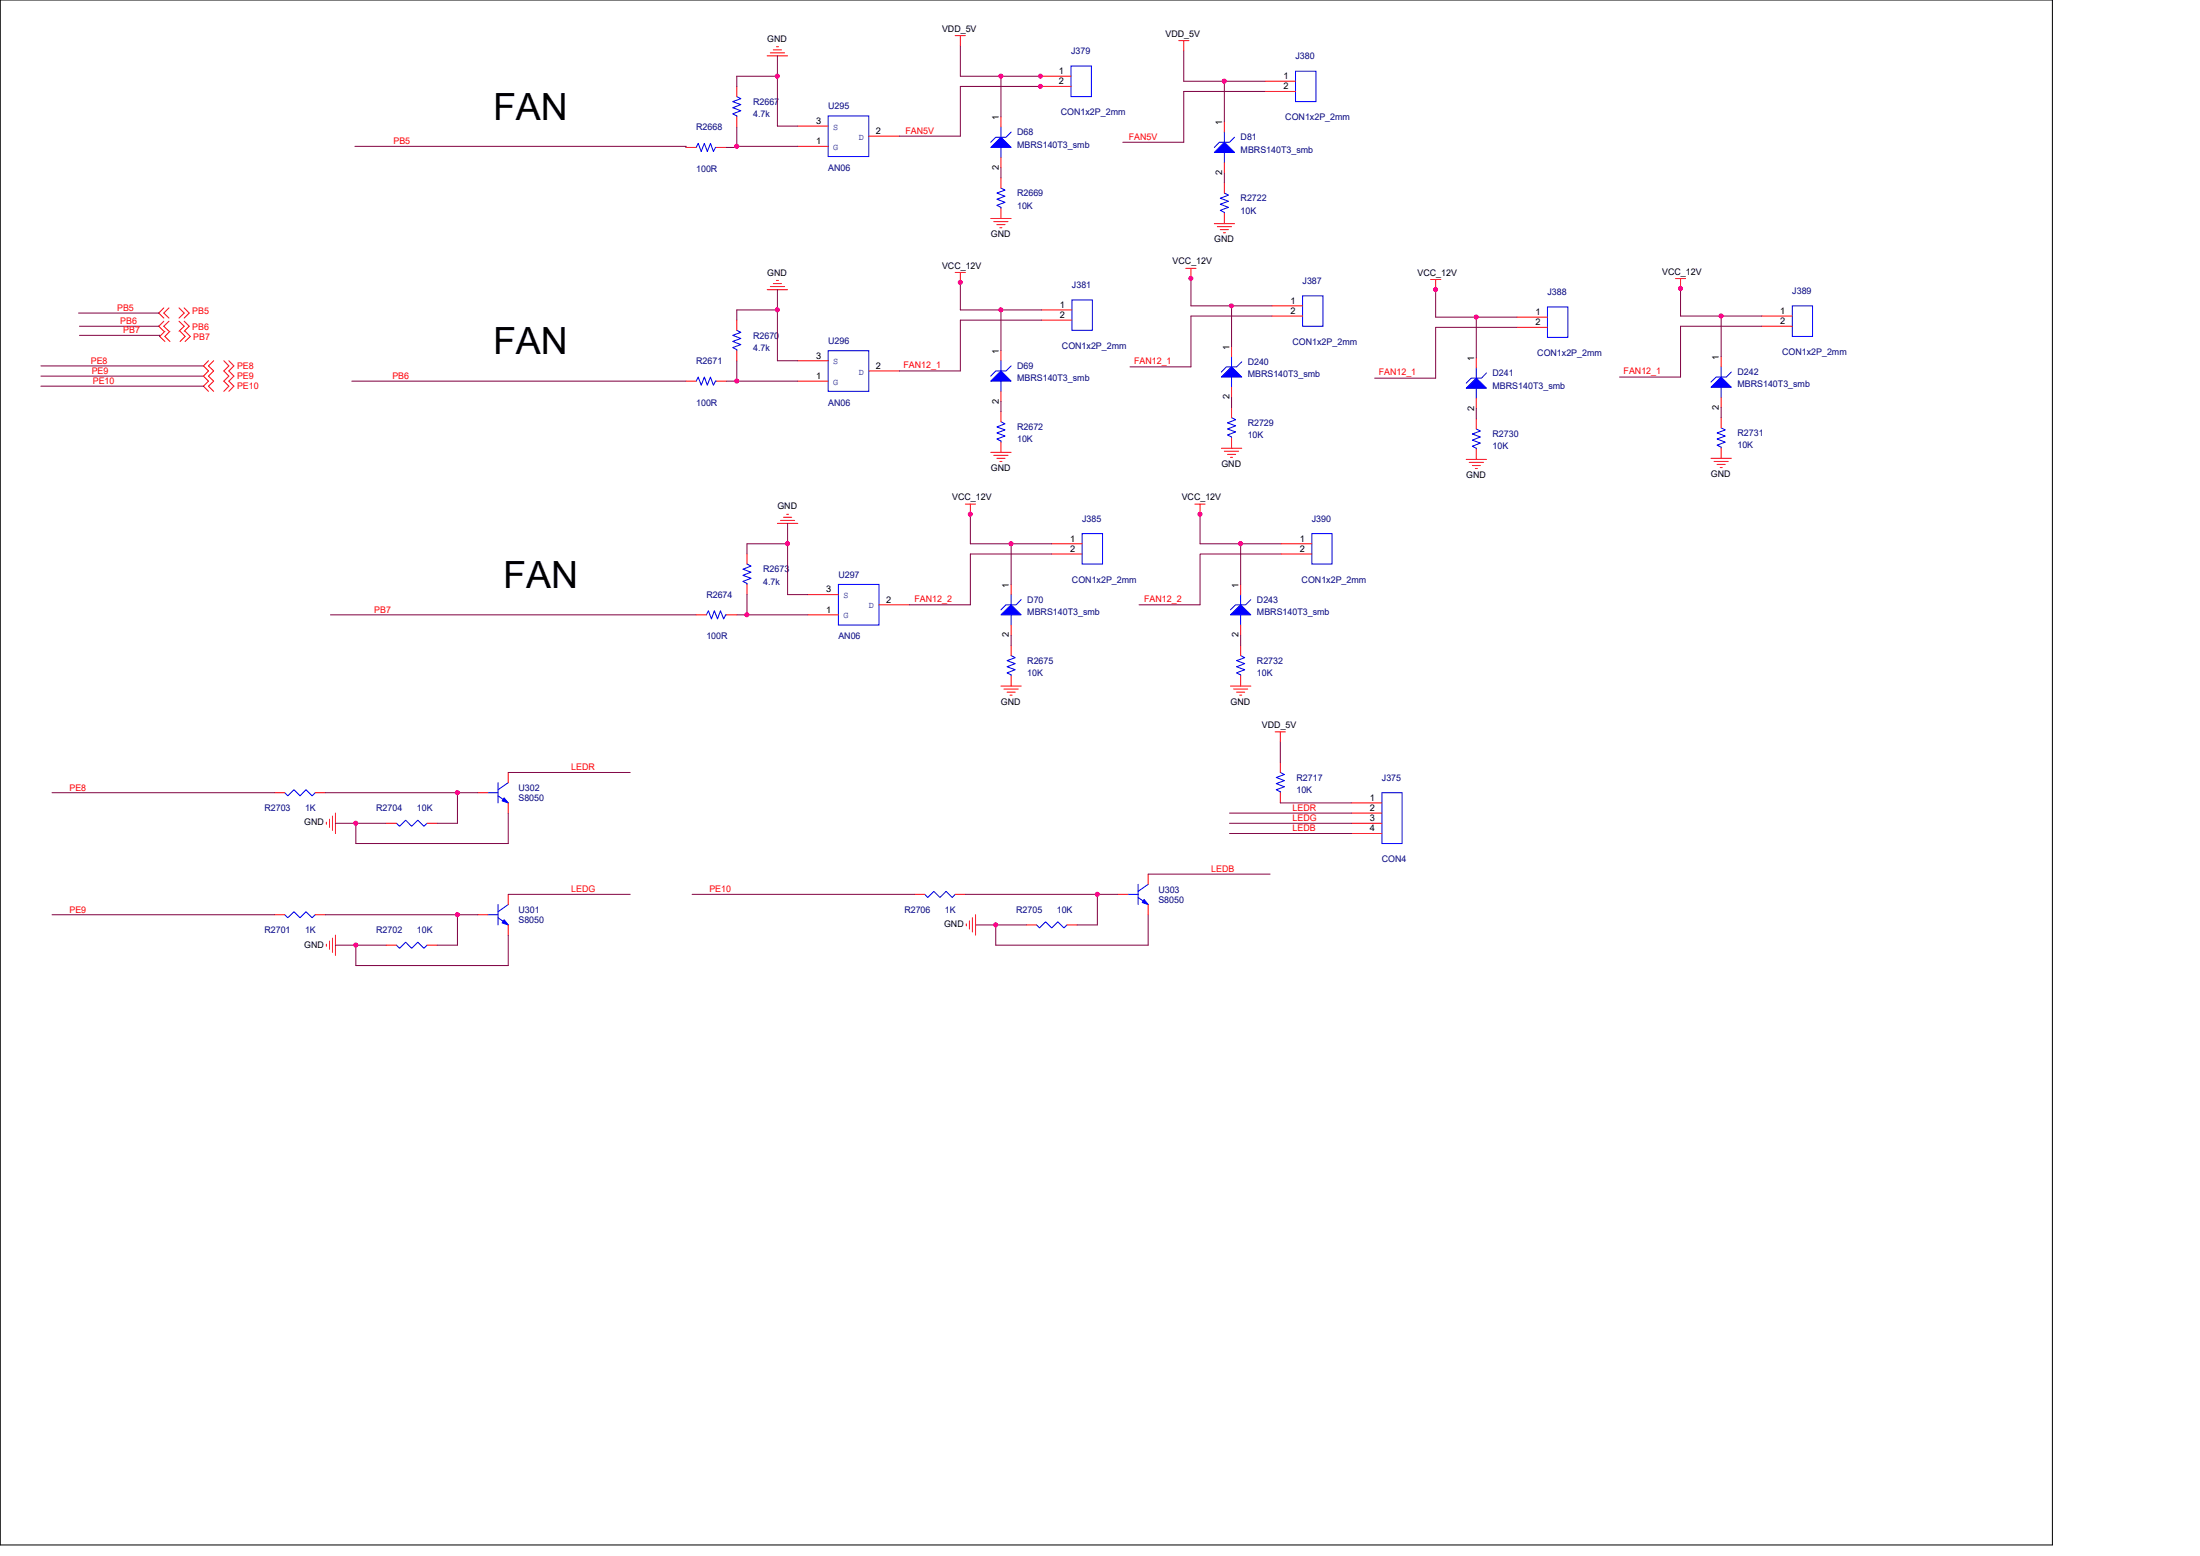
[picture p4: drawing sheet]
<svg xmlns="http://www.w3.org/2000/svg" width="297mm" height="210mm" viewBox="0 0 297 210" stroke-linecap="round" stroke-linejoin="round" font-family="sans-serif">
<path d="M0 0h277.1v208.5h-277.1z" fill="none" stroke="#000" stroke-width=".14"/>
<g fill="none" stroke="#f00" stroke-width=".14">
<path d="M92.6 19.9h1.4M96.7 19.9h1.4M99.5 11.7v1.3M99.5 15.8v1.3M103.6 7.5h2.7M104 7.1h1.9M104.4 6.7h1.1M104.8 6.3h.3M107.7 19.7h4.1M107.7 17h4.1M117.3 18.4h4.1M129 4.8h1.3"/>
<path d="M129.7 4.8v1.4M135.1 15.8v1.3M140.5 10.3h4.1M140.5 11.7h4.1M159.1 5.5h1.4M159.8 5.5v1.4M165.3 16.5v1.3M170.8 11h4.1M170.8 12.3h4.1M103.6 39.1h2.7M104 38.7h1.9M104.4 38.3h1.1"/>
<path d="M104.8 37.8h.3M129 36.8h1.3M129.7 36.8v1.3M133.8 29.5h2.7M134.2 29.9h1.9M134.6 30.3h1.1M135 30.7h.3M135.1 21.3v1.3M135.1 24v1.4M135.1 28.1v1.4M160.1 36.2h1.4M160.8 36.2v1.4"/>
<path d="M164 30.2h2.7M164.4 30.6h1.9M164.8 31h1.1M165.2 31.4h.3M165.3 24.7v1.4M165.3 28.8v1.4M165.3 21.9v1.4M193.2 37.7h1.3M193.8 37.7v1.4M226.2 37.6h1.4M226.9 37.6v1.3M22.1 43.3l-.7 .7 .7 .7"/>
<path d="M22.1 41.6l-.7 .6 .7 .7M22.3 44.7l-.7 .7 .7 .7M22.8 43.3l-.7 .7 .7 .7M22.8 41.6l-.7 .6 .7 .7M22.9 44.7l-.6 .7 .6 .7M24.2 43.3l.7 .7-.7 .7M24.2 41.6l.7 .6-.7 .7M24.3 44.7l.7 .7-.7 .7M24.9 43.3l.6 .7-.6 .7M24.9 41.6l.6 .6-.6 .7M25 44.7l.7 .7-.7 .7M28.1 48.7l-.6 .7 .6 .7-.6 .7 .6 .6-.6 .7 .6 .7"/>
<path d="M28.8 48.7l-.7 .7 .7 .7-.7 .7 .7 .6-.7 .7 .7 .7M30.2 48.7l.7 .7-.7 .7 .7 .7-.7 .6 .7 .7-.7 .7M30.9 48.7l.7 .7-.7 .7 .7 .7-.7 .6 .7 .7-.7 .7M92.6 51.4h1.4M96.7 51.4h1.4M99.5 43.2v1.4M99.5 47.3v1.4M107.7 51.4h4.1M107.7 48.7h4.1M117.3 50.1h4.1M135.1 55.5v1.4M135.1 59.7v1.3"/>
<path d="M135.1 52.8v1.4M135.1 47.3v1.4M140.6 41.8h4.1M140.6 43.2h4.1M166.3 55v1.4M166.3 59.1v1.4M166.3 52.3v1.3M166.3 46.8v1.3M171.8 41.3h4.1M171.8 42.7h4.1M199.3 56.5v1.4M199.3 53.8v1.3"/>
<path d="M199.3 48.3v1.4M204.8 42.8h4.1M204.8 44.2h4.1M232.4 56.4v1.3M232.4 53.6v1.4M232.4 48.1v1.4M237.9 42.7h4.1M237.9 44h4.1M100.9 74.8v1.3M100.9 78.9v1.3M105 70.6h2.7M105.4 70.2h1.9"/>
<path d="M105.8 69.8h1.1M106.2 69.4h.3M130.3 68h1.4M131 68v1.4M133.8 61h2.7M134.2 61.4h1.9M134.6 61.8h1.1M135 62.3h.3M136.5 78.9v1.3M142 73.4h4.1M142 74.8h4.1M161.3 68h1.4"/>
<path d="M162 68v1.4M164.9 60.5h2.8M165.3 60.9h1.9M165.7 61.3h1.1M166.1 61.7h.3M167.5 78.9v1.3M173 73.4h4.1M173 74.8h4.1M198 62h2.7M198.4 62.4h1.9M198.8 62.8h1.1M199.2 63.2h.3"/>
<path d="M199.3 60.6v1.4M231 61.8h2.8M231.4 62.3h1.9M231.8 62.7h1.1M232.3 63.1h.2M232.4 60.5v1.3M94 83h1.4M98.1 83h1.4M109.1 83h4.1M109.1 80.2h4.1M118.7 81.6h4.1M135.1 92.6h2.8"/>
<path d="M135.5 93h2M136 93.4h1.1M136.4 93.8h.2M136.5 87.1v1.4M136.5 91.2v1.4M136.5 84.3v1.4M166.1 92.6h2.8M166.6 93h1.9M167 93.4h1.1M167.4 93.8h.3M167.5 87.1v1.4M167.5 91.2v1.4"/>
<path d="M167.5 84.3v1.4M172.2 98.8h1.3M172.9 98.8v1.3M37.1 107h1.3M42.6 107h1.3M44.1 111v.2M44.5 110.6v1.1M44.9 110.1v2M45.3 109.7v2.8M52.2 111.1h1.3M57.7 111.1h1.3M64.5 107h1.4"/>
<path d="M68.6 108.4v1.3M68.6 104.2v1.4M155 118v1.3M172.9 102.9v1.3M172.9 107v1.4M182.5 108.4h4.1M182.5 109.7h4.1M182.5 111.1h4.1M182.5 112.5h4.1M37.1 123.4h1.3M42.6 123.4h1.3M44.1 127.4v.3"/>
<path d="M44.5 127v1.1M44.9 126.6v1.9M45.3 126.2v2.7M52.2 127.6h1.3M57.7 127.6h1.3M64.5 123.4h1.4M68.6 124.8v1.4M68.6 120.7v1.4M123.5 120.7h1.4M129 120.7h1.3M130.5 124.7v.2M130.9 124.3v1.1"/>
<path d="M131.3 123.8v2M131.7 123.4v2.8M138.6 124.8h1.4M144.1 124.8h1.3M150.9 120.7h1.4M155 122.1v1.3"/>
</g>
<g fill="none" stroke="#00f" stroke-width=".14">
<path d="M94 19.9l.3-.6 .4 1.1 .4-1.1 .4 1.1 .4-1.1 .4 1.1 .3-.5h.1M99.5 13l.5 .3-1.1 .4 1.1 .4-1.1 .4 1.1 .4-1.1 .5 .6 .2v.2M111.8 15.6h5.5v5.5h-5.5zM135.1 19.9v1.4M135.1 17.1v1.4M136.5 17.8l-.7 .7h-1.4l-.6 .7M144.6 8.9h2.8v4.1h-2.8zM165.3 17.8v1.4M166.7 18.5l-.7 .7h-1.4l-.6 .7M174.9 9.6h2.8v4.1h-2.8zM135.1 25.4l.6 .3-1.1 .4 1.1 .4-1.1 .4 1.1 .4-1.1 .4 .5 .3v.1M165.3 26.1l.6 .2-1.1 .5 1.1 .4-1.1 .4 1.1 .4-1.1 .4 .5 .3v.1"/>
<path d="M165.3 20.6v1.3M175.9 39.9h2.7v4.1h-2.7zM94 51.4l.3-.5 .4 1.1 .4-1.1 .4 1.1 .4-1.1 .4 1.1 .3-.6h.1M99.5 44.6l.5 .3-1.1 .4 1.1 .4-1.1 .4 1.1 .4-1.1 .4 .6 .3v.1M111.8 47.3h5.5v5.5h-5.5zM135.1 56.9l.6 .3-1.1 .4 1.1 .4-1.1 .4 1.1 .4-1.1 .4 .5 .3v.2M135.1 51.4v1.4M135.1 48.7v1.4M136.5 49.4l-.7 .7h-1.4l-.6 .7M144.7 40.5h2.8v4.1h-2.8zM166.3 56.4l.5 .2-1.1 .5 1.1 .4-1.1 .4 1.1 .4-1.1 .4 .6 .3v.1M166.3 50.9v1.4"/>
<path d="M166.3 48.1v1.4M167.7 48.8l-.7 .7h-1.4l-.7 .7M199.3 57.9l.6 .3-1.1 .4 1.1 .4-1.1 .4 1.1 .4-1.1 .4 .5 .3v.1M199.3 52.4v1.4M199.3 49.7v1.3M200.7 50.3l-.7 .7h-1.4l-.6 .7M208.9 41.4h2.8v4.1h-2.8zM232.4 57.7l.5 .3-1.1 .4 1.1 .4-1.1 .4 1.1 .5-1.1 .4 .6 .2v.2M232.4 52.3v1.3M232.4 49.5v1.4M233.8 50.2l-.7 .7h-1.4l-.7 .7M242 41.3h2.7v4.1h-2.7z"/>
<path d="M100.9 76.1l.5 .3-1.1 .4 1.1 .4-1.1 .4 1.1 .4-1.1 .5 .6 .2v.2M113.2 78.9h5.5v5.4h-5.5zM146.1 72h2.8v4.1h-2.8zM177.1 72h2.7v4.1h-2.7zM95.4 83l.2-.6 .5 1.1 .4-1.1 .4 1.1 .4-1.1 .4 1.1 .3-.5h.1M136.5 88.5l.6 .3-1.1 .4 1.1 .4-1.1 .4 1.1 .4-1.1 .4 .5 .3v.1M136.5 83v1.3M136.5 80.2v1.4M137.9 80.9l-.7 .7h-1.4l-.7 .7M167.5 88.5l.6 .3-1.1 .4 1.1 .4-1.1 .4 1.1 .4-1.1 .4 .5 .3v.1M167.5 83v1.3M167.5 80.2v1.4"/>
<path d="M168.9 80.9l-.7 .7h-1.4l-.7 .7M38.4 107l.5 .4 .8-.8 .8 .8 .8-.8 .8 .8 .5-.4M53.5 111.1l.5 .4 .8-.8 .8 .8 .8-.8 .8 .8 .5-.4M65.9 107h1.3M67.2 105.6v2.8M67.2 107.4l1.4 1M68.6 105.6l-1.4 1M153.7 119.3v2.8M155 119.3l-1.3 1M172.9 104.2l.5 .3-1.1 .4 1.1 .4-1.1 .4 1.1 .5-1.1 .4 .6 .2v.2M186.6 107h2.7v6.8h-2.7zM38.4 123.4l.5 .4 .8-.8 .8 .8 .8-.8 .8 .8 .5-.4"/>
<path d="M53.5 127.6l.5 .4 .8-.9 .8 .9 .8-.9 .8 .9 .5-.4M65.9 123.4h1.3M67.2 122.1v2.7M67.2 123.8l1.4 1M68.6 122.1l-1.4 .9M124.9 120.7l.4 .4 .8-.8 .8 .8 .8-.8 .9 .8 .4-.4M140 124.8l.4 .4 .8-.8 .8 .8 .8-.8 .9 .8 .4-.4M152.3 120.7h1.4M153.7 121.1l1.3 1"/>
</g>
<g fill="#00f" stroke="#00f" stroke-width=".14">
<path d="M68.1 124.1l.5 .7-.8-.3z" fill-rule="evenodd"/>
<path d="M133.8 51.4l1.3-1.3 1.4 1.3z" fill-rule="evenodd"/>
<path d="M232.4 50.9l1.4 1.4h-2.8z" fill-rule="evenodd"/>
<path d="M135.1 83l1.4-1.4 1.4 1.4z" fill-rule="evenodd"/>
<path d="M68.1 107.7l.5 .7-.8-.3z" fill-rule="evenodd"/>
<path d="M166.1 83l1.4-1.4 1.4 1.4z" fill-rule="evenodd"/>
<path d="M133.8 19.9l1.3-1.4 1.4 1.4z" fill-rule="evenodd"/>
<path d="M165.3 19.2l1.4 1.4h-2.7z" fill-rule="evenodd"/>
<path d="M198 52.4l1.3-1.4 1.4 1.4z" fill-rule="evenodd"/>
<path d="M166.3 49.5l1.4 1.4h-2.8z" fill-rule="evenodd"/>
<path d="M154.5 121.4l.5 .7-.8-.3z" fill-rule="evenodd"/>
</g>
<g fill="none" stroke="#800040" stroke-width=".14">
<path d="M47.9 19.7h44.7v.2M99.5 19.7h8.2M99.5 17.1v2.6M99.5 19.7v.2h-1.4M105 10.3h-5.5v1.4M105 7.5v2.8M105 10.3v6.7h2.7M129.7 6.2v4.1h5.4M135.1 10.3v5.5M140.6 11.7h-10.9v6.7h-8.3M140.6 10.3h-5.5M159.8 6.9v4.1h5.5"/>
<path d="M165.3 11v5.5M165.3 11h5.5M170.8 12.3h-11v6.9h-8.2M105 39.1v2.7M129.7 38v3.8h5.4M135.1 22.6v1.4M160.8 37.4v3.9h5.5M165.3 23.3v1.4M193.8 38.9v3.9h5.5M226.9 38.8v3.9h5.5M5.5 49.4h22M5.5 52.1h22"/>
<path d="M5.5 50.8h22M10.6 42.2h10.8M10.7 44h10.7M10.7 45.3h10.9v.1M47.5 51.4h45.1M98.1 51.4h1.4M99.5 48.7v2.7M99.5 51.4h8.2M105 41.8h-5.5v1.4M105 41.8v6.9h2.7M135.1 54.2v1.3M135.1 41.8v5.5"/>
<path d="M135.1 41.8h5.5M140.6 43.2h-10.9v6.9h-8.3M166.3 41.3v5.5M166.3 41.3h5.5M166.3 53.6v1.4M171.8 42.7h-11v6.8h-8.2M199.3 42.8h5.5M199.3 55.1v1.4M199.3 42.8v5.5M204.8 44.2h-11v6.8h-8.2M232.4 42.7h5.5M232.4 55v1.4"/>
<path d="M232.4 42.7v5.4M237.9 44h-11v6.9h-8.2M106.3 73.4h-5.4v1.4M106.3 70.6v2.8M106.3 73.4v6.8h2.8M131 69.3v4.1h5.5M136.5 73.4h5.5M136.5 73.4v5.5M142 74.8h-11v6.8h-8.2M162 69.3v4.1h5.5M167.5 73.4v5.5M167.5 73.4h5.5"/>
<path d="M173 74.8h-11v6.8h-8.2M44.6 83h49.4M99.5 83h1.4M100.9 83h8.2M100.9 80.2v2.8M136.5 85.7v1.4M167.5 85.7v1.4M7 107h30.1M43.9 107h17.9M45.3 111.1h2.7M48 111.1h4.2M61.8 107v4.1h-2.8"/>
<path d="M61.8 107h2.7M68.6 104.2h16.5M68.6 109.7v4.1h-20.6v-2.7M155 118h16.5M166 111.1h16.5M166 112.5h16.5M166 109.7h16.5M172.9 108.4h9.6M172.9 100.1v2.8M7 123.4h30.1M43.9 123.4h17.9M45.3 127.6h2.7"/>
<path d="M48 127.6h4.2M61.8 123.4v4.2h-2.8M61.8 123.4h2.7M68.6 120.7h16.5M68.6 126.2v4.1h-20.6v-2.7M93.4 120.7h30.1M130.3 120.7h17.9M131.7 124.8h2.7M134.4 124.8h4.2M148.2 120.7h2.7M148.2 120.7v4.1h-2.8M155 123.4v4.2h-20.6v-2.8"/>
</g>
<g fill="#f0f" stroke="#f0f" stroke-width=".14">
<circle cx="104.9" cy="10.3" r=".27"/>
<circle cx="140.5" cy="11.6" r=".26"/>
<circle cx="99.5" cy="19.7" r=".27"/>
<circle cx="135.1" cy="10.3" r=".27"/>
<circle cx="140.5" cy="10.3" r=".26"/>
<circle cx="104.9" cy="41.8" r=".27"/>
<circle cx="99.5" cy="51.4" r=".27"/>
<circle cx="135.1" cy="41.8" r=".27"/>
<circle cx="106.3" cy="73.4" r=".27"/>
<circle cx="100.8" cy="83" r=".27"/>
<circle cx="136.5" cy="73.4" r=".27"/>
<circle cx="61.7" cy="123.4" r=".27"/>
<circle cx="48" cy="127.5" r=".27"/>
<circle cx="61.7" cy="107" r=".27"/>
<circle cx="48" cy="111.1" r=".27"/>
<circle cx="148.1" cy="120.7" r=".27"/>
<circle cx="134.4" cy="124.8" r=".27"/>
<circle cx="165.3" cy="11" r=".27"/>
<circle cx="129.7" cy="38.1" r=".27"/>
<circle cx="160.8" cy="37.6" r=".26"/>
<circle cx="166.3" cy="41.3" r=".26"/>
<circle cx="199.3" cy="42.8" r=".27"/>
<circle cx="193.8" cy="39.1" r=".27"/>
<circle cx="226.9" cy="38.9" r=".27"/>
<circle cx="232.4" cy="42.6" r=".27"/>
<circle cx="131" cy="69.4" r=".27"/>
<circle cx="167.5" cy="73.4" r=".27"/>
<circle cx="162" cy="69.4" r=".27"/>
</g>
<g font-size="5.1">
<text x="66.6" y="16.2">FAN</text>
<text x="66.6" y="47.8">FAN</text>
<text x="67.9" y="79.3">FAN</text>
</g>
<g font-size="1.2">
<text x="103.6" y="5.7">GND</text>
<text x="127.2" y="4.3">VDD_5V</text>
<text x="157.4" y="5">VDD_5V</text>
<text x="143" y="10">1</text>
<text x="143" y="11.4">2</text>
<text x="173.3" y="10.7">1</text>
<text x="110.2" y="16.7">3</text>
<text x="134.8" y="16.2" transform="rotate(-90 134.8 16.2)">1</text>
<text x="165" y="16.9" transform="rotate(-90 165 16.9)">1</text>
<text x="173.3" y="12">2</text>
<text x="110.2" y="19.5">1</text>
<text x="118.3" y="18.1">2</text>
<text x="134.8" y="22.9" transform="rotate(-90 134.8 22.9)">2</text>
<text x="165" y="23.6" transform="rotate(-90 165 23.6)">2</text>
<text x="133.8" y="32">GND</text>
<text x="158.3" y="35.7">VCC_12V</text>
<text x="164" y="32.7">GND</text>
<text x="103.6" y="37.2">GND</text>
<text x="127.2" y="36.2">VCC_12V</text>
<text x="143.1" y="41.5">1</text>
<text x="174.2" y="41">1</text>
<text x="191.4" y="37.2">VCC_12V</text>
<text x="224.4" y="37.1">VCC_12V</text>
<text x="134.8" y="47.7" transform="rotate(-90 134.8 47.7)">1</text>
<text x="143.1" y="42.9">2</text>
<text x="166" y="47.2" transform="rotate(-90 166 47.2)">1</text>
<text x="174.2" y="42.4">2</text>
<text x="207.3" y="42.5">1</text>
<text x="207.3" y="43.9">2</text>
<text x="240.4" y="42.4">1</text>
<text x="240.4" y="43.7">2</text>
<text x="110.2" y="51.1">1</text>
<text x="110.2" y="48.4">3</text>
<text x="118.3" y="49.8">2</text>
<text x="166" y="53.9" transform="rotate(-90 166 53.9)">2</text>
<text x="199" y="48.7" transform="rotate(-90 199 48.7)">1</text>
<text x="232.1" y="48.6" transform="rotate(-90 232.1 48.6)">1</text>
<text x="134.8" y="54.5" transform="rotate(-90 134.8 54.5)">2</text>
<text x="199" y="55.4" transform="rotate(-90 199 55.4)">2</text>
<text x="232.1" y="55.3" transform="rotate(-90 232.1 55.3)">2</text>
<text x="133.8" y="63.5">GND</text>
<text x="164.9" y="63">GND</text>
<text x="198" y="64.5">GND</text>
<text x="231" y="64.3">GND</text>
<text x="105" y="68.7">GND</text>
<text x="128.6" y="67.5">VCC_12V</text>
<text x="159.6" y="67.5">VCC_12V</text>
<text x="144.5" y="73.1">1</text>
<text x="144.5" y="74.5">2</text>
<text x="175.5" y="73.1">1</text>
<text x="175.5" y="74.5">2</text>
<text x="111.6" y="82.7">1</text>
<text x="111.6" y="79.9">3</text>
<text x="119.6" y="81.3">2</text>
<text x="136.2" y="79.3" transform="rotate(-90 136.2 79.3)">1</text>
<text x="167.2" y="79.3" transform="rotate(-90 167.2 79.3)">1</text>
<text x="136.2" y="86" transform="rotate(-90 136.2 86)">2</text>
<text x="167.2" y="86" transform="rotate(-90 167.2 86)">2</text>
<text x="135.1" y="95.1">GND</text>
<text x="166.1" y="95.1">GND</text>
<text x="170.4" y="98.2">VDD_5V</text>
<text x="41.1" y="111.4">GND</text>
<text x="185" y="108.1">1</text>
<text x="185" y="109.4">2</text>
<text x="185" y="110.8">3</text>
<text x="185" y="112.2">4</text>
<text x="127.5" y="125.1">GND</text>
<text x="41.1" y="127.9">GND</text>
</g>
<g font-size="1.2" fill="#000080">
<text x="144.6" y="7.3">J379</text>
<text x="174.9" y="8">J380</text>
<text x="94" y="17.6">R2668</text>
<text x="101.7" y="14.2">R2667</text>
<text x="101.7" y="15.8">4.7k</text>
<text x="111.8" y="14.7">U295</text>
<text x="143.2" y="15.5">CON1x2P_2mm</text>
<text x="173.5" y="16.2">CON1x2P_2mm</text>
<text x="94" y="23.2">100R</text>
<text x="111.8" y="23.1">AN06</text>
<text x="137.3" y="18.3">D68</text>
<text x="137.3" y="19.9">MBRS140T3_smb</text>
<text x="167.5" y="18.9">D81</text>
<text x="167.5" y="20.6">MBRS140T3_smb</text>
<text x="137.3" y="26.5">R2669</text>
<text x="137.3" y="28.2">10K</text>
<text x="167.5" y="27.2">R2722</text>
<text x="167.5" y="28.8">10K</text>
<text x="144.7" y="38.8">J381</text>
<text x="175.9" y="38.3">J387</text>
<text x="208.9" y="39.8">J388</text>
<text x="242" y="39.7">J389</text>
<text x="101.7" y="45.7">R2670</text>
<text x="101.7" y="47.3">4.7k</text>
<text x="111.8" y="46.4">U296</text>
<text x="143.4" y="47.1">CON1x2P_2mm</text>
<text x="174.5" y="46.5">CON1x2P_2mm</text>
<text x="240.6" y="47.9">CON1x2P_2mm</text>
<text x="94" y="49.1">R2671</text>
<text x="137.3" y="49.8">D69</text>
<text x="137.3" y="51.5">MBRS140T3_smb</text>
<text x="168.5" y="49.3">D240</text>
<text x="168.5" y="50.9">MBRS140T3_smb</text>
<text x="201.5" y="50.8">D241</text>
<text x="201.5" y="52.4">MBRS140T3_smb</text>
<text x="207.6" y="48">CON1x2P_2mm</text>
<text x="234.6" y="50.6">D242</text>
<text x="234.6" y="52.3">MBRS140T3_smb</text>
<text x="94" y="54.8">100R</text>
<text x="111.8" y="54.8">AN06</text>
<text x="137.3" y="58">R2672</text>
<text x="137.3" y="59.7">10K</text>
<text x="168.5" y="57.5">R2729</text>
<text x="168.5" y="59.1">10K</text>
<text x="201.5" y="59">R2730</text>
<text x="234.6" y="58.9">R2731</text>
<text x="201.5" y="60.6">10K</text>
<text x="234.6" y="60.5">10K</text>
<text x="146.1" y="70.4">J385</text>
<text x="177.1" y="70.4">J390</text>
<text x="103" y="77.2">R2673</text>
<text x="113.2" y="77.9">U297</text>
<text x="95.4" y="80.7">R2674</text>
<text x="103" y="78.9">4.7k</text>
<text x="138.7" y="81.4">D70</text>
<text x="138.7" y="83">MBRS140T3_smb</text>
<text x="144.7" y="78.6">CON1x2P_2mm</text>
<text x="169.7" y="81.4">D243</text>
<text x="169.7" y="83">MBRS140T3_smb</text>
<text x="175.7" y="78.6">CON1x2P_2mm</text>
<text x="95.4" y="86.3">100R</text>
<text x="113.2" y="86.3">AN06</text>
<text x="138.7" y="89.6">R2675</text>
<text x="169.7" y="89.6">R2732</text>
<text x="138.7" y="91.2">10K</text>
<text x="169.7" y="91.2">10K</text>
<text x="70" y="106.7">U302</text>
<text x="175" y="105.4">R2717</text>
<text x="175" y="107">10K</text>
<text x="186.6" y="105.4">J375</text>
<text x="35.7" y="109.5">R2703</text>
<text x="41.2" y="109.5">1K</text>
<text x="50.8" y="109.5">R2704</text>
<text x="56.3" y="109.5">10K</text>
<text x="70" y="108.1">S8050</text>
<text x="186.6" y="116.3">CON4</text>
<text x="35.7" y="125.9">R2701</text>
<text x="41.2" y="125.9">1K</text>
<text x="50.8" y="125.9">R2702</text>
<text x="56.3" y="125.9">10K</text>
<text x="70" y="123.2">U301</text>
<text x="70" y="124.6">S8050</text>
<text x="122.1" y="123.2">R2706</text>
<text x="127.6" y="123.2">1K</text>
<text x="137.2" y="123.2">R2705</text>
<text x="142.7" y="123.2">10K</text>
<text x="156.4" y="120.5">U303</text>
<text x="156.4" y="121.8">S8050</text>
</g>
<g font-size="1.2" fill="#004080">
<text x="112.5" y="17.5">S</text>
<text x="112.5" y="20.2">G</text>
<text x="115.9" y="18.9">D</text>
<text x="112.5" y="51.9">G</text>
<text x="112.5" y="49.2">S</text>
<text x="115.9" y="50.5">D</text>
<text x="113.9" y="83.5">G</text>
<text x="113.9" y="80.7">S</text>
<text x="117.3" y="82.1">D</text>
</g>
<g font-size="1.2" fill="#f00">
<text x="53.1" y="19.5">PB5</text>
<text x="122.3" y="18.1">FAN5V</text>
<text x="152.4" y="18.9">FAN5V</text>
<text x="15.8" y="42">PB5</text>
<text x="16.2" y="43.8">PB6</text>
<text x="16.6" y="45">PB7</text>
<text x="26" y="44.5">PB6</text>
<text x="26" y="42.4">PB5</text>
<text x="26.1" y="45.8">PB7</text>
<text x="12.3" y="49.1">PE8</text>
<text x="12.4" y="50.5">PE9</text>
<text x="12.5" y="51.8">PE10</text>
<text x="32" y="51.2">PE9</text>
<text x="32" y="52.6">PE10</text>
<text x="32" y="49.8">PE8</text>
<text x="53" y="51.2">PB6</text>
<text x="122" y="49.7">FAN12_1</text>
<text x="153.1" y="49.1">FAN12_1</text>
<text x="186.2" y="50.7">FAN12_1</text>
<text x="219.2" y="50.5">FAN12_1</text>
<text x="50.5" y="82.7">PB7</text>
<text x="123.5" y="81.2">FAN12_2</text>
<text x="154.5" y="81.2">FAN12_2</text>
<text x="9.4" y="106.7">PE8</text>
<text x="77.1" y="104">LEDR</text>
<text x="174.5" y="109.5">LEDR</text>
<text x="174.5" y="110.8">LEDG</text>
<text x="174.5" y="112.2">LEDB</text>
<text x="163.5" y="117.7">LEDB</text>
<text x="9.4" y="123.2">PE9</text>
<text x="77.1" y="120.4">LEDG</text>
<text x="95.8" y="120.4">PE10</text>
</g>
</svg>
